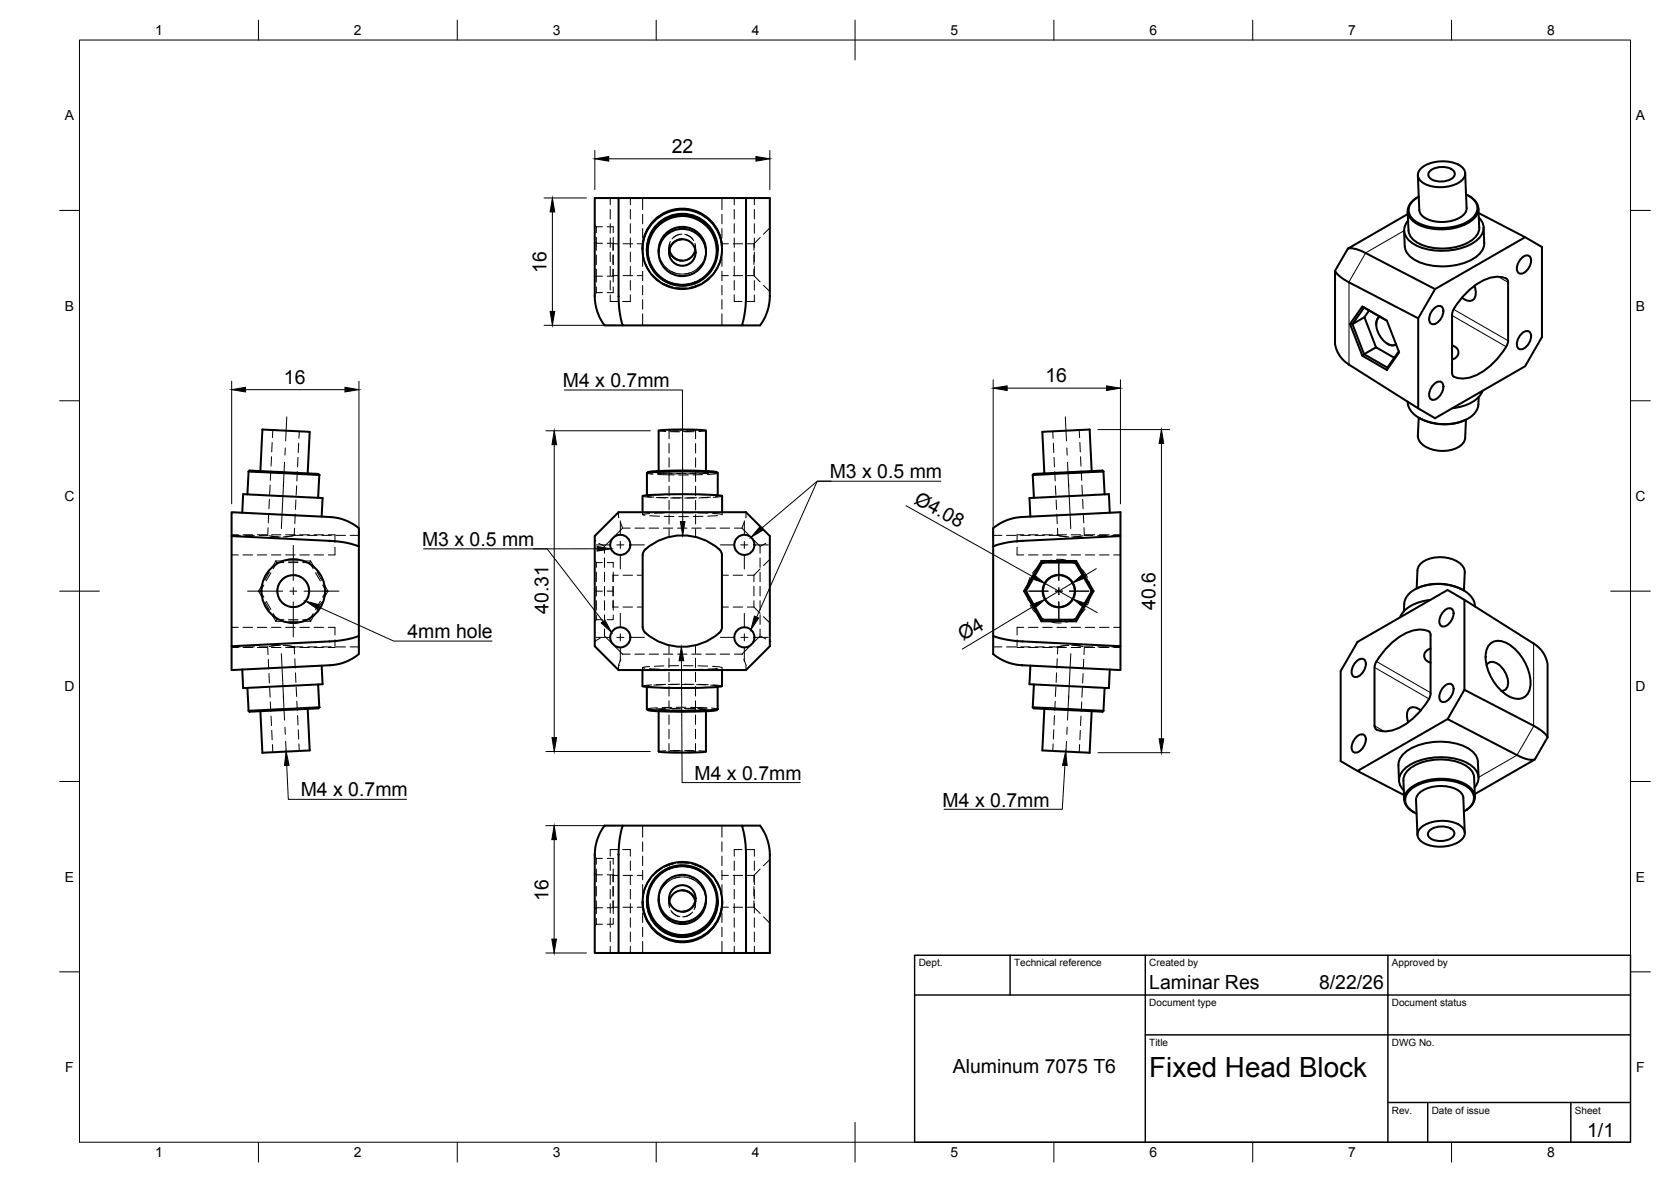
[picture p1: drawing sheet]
<svg xmlns="http://www.w3.org/2000/svg" width="420mm" height="297mm" viewBox="0 0 420 297" stroke-linecap="round" stroke-linejoin="round" font-family="sans-serif">
<!-- layer: Hidden -->
<g fill="none" stroke="#000" stroke-width=".25">
<path d="M149.5 56.5l.4 .5M149.9 59.7v1.4l-.4-.2M151.5 57h-1.6v1.5M152.7 57h1.5v1.5M153.4 49.8v1.7M153.4 52.6v2.4M153.4 56.2v2.4M153.4 59.8v2.4M154.2 59.7v1.4h-1.5M158.5 49.8v1.7M158.5 52.6v2.4M158.5 56.2v2.4"/>
<path d="M158.5 59.8v2.4M161.6 49.8v2.9M161.6 53.9v2.3M161.6 57.4v2.4M162.2 59l-.6 2.3M162.2 59.3l-.6 2.2M163.9 56l-1.3 2M163.9 56.2l-1.3 2M164.5 57.2l-1.2 2.1M164.6 57.8l-1.2 2.1M164.6 57.4l-1.2 2M166.6 53.8l-1.9 1.4"/>
<path d="M166.6 54l-1.9 1.4M166.8 60l-.7 1.1-.4 1.1M167.1 55l-1.8 1.4M167.2 55.5l-1.9 1.4M167.3 55.1l-1.9 1.4M168.6 57.8l-1.1 .8-.7 .9M169.7 57.8l-1.3 .6-.8 .7M169.8 52.6l-2.2 .7M169.8 52.8l-2.2 .7M170.4 53.8l-2.2 .6M170.6 54.3l-2.3 .6M170.7 54.1l-2.3 .5"/>
<path d="M170.9 57.6h1.5l1 .2M171 58.9l-1.3 .5-.7 .7M171 52.5l2.3 .1M171 52.7l2.3 .1M171.4 58.9l-1.2 .2-.9 .6M171.6 53.8l2.3 .3M171.8 54.3l2.3 .4M171.9 54l2.3 .4M172.2 58.9l1.2 .5 .8 .7M172.2 57.1h-1.5l-1 .2M172.6 59l1.1 .6 .7 .9M173.4 57.3l1.3 .6 .8 .7"/>
<path d="M174.4 52.9l2.2 .9M174.4 53.1l2.2 .9M174.5 58.3l1.1 .8 .8 .9M175 54.4l2 1.2M175.2 55.1l2 1.3M175.3 54.9l2 1.3M176.4 59.5l.6 1.1 .4 1.1M177.5 54.4l1.7 1.6M177.5 54.7l1.7 1.5M177.8 56.4l1.5 1.8M178.1 57.2l1.3 2M178.2 57l1.3 2"/>
<path d="M179.8 59.3l.6 2.2M179.9 56.9l1.1 2.1M179.9 57.2l1.1 2.1M181.5 49.8v2.9M181.5 53.9v2.3M181.5 57.4v2.4M184.6 49.8v1.7M184.6 52.6v2.4M184.6 56.2v2.4M184.6 59.8v2.4M189.7 49.8v1.7M189.7 52.6v2.4"/>
<path d="M189.7 56.2v2.4M189.7 59.8v2.4M191.1 59.7l-1.5 1.6M193.6 57.3l-1.6 1.6M149.9 64.1v2.4M149.9 67.7v3.2M149.9 72.1v1.4M149.9 73.5h1.6M149.9 73.5l-.4 .5M151.5 61.1h-1.6v1.8M151.5 69.4h-1.6l-.4 .2M152.7 69.4h1.5"/>
<path d="M153.4 74.1v1.7h2M153.4 63.4v2.4M153.4 66.9v2.4M153.4 70.5v2.4M154.1 67.7v1.6M154.1 64.1v2.4M154.1 61.3v1.6M154.1 69.3h1.4M154.1 69.3h.1M154.2 61.2l1.3 .1M154.2 61.1v1.8M154.2 64.1v2.4"/>
<path d="M154.2 67.7v3.2M154.2 72.1v1.4h-1.5M156.7 69.3h2.3M156.7 61.3h2.3M158.5 74.1v1.7h-2M158.5 63.4v2.4M158.5 66.9v2.4M158.5 70.5v2.4M160.2 69.3h1.4M160.2 61.3h1.4M161.6 62.7l-.1-.3 .3 2.6-.2-2.3M161.6 62.4l.2 2.4"/>
<path d="M161.6 61v2.4M161.6 64.6v2.4M161.6 68.2v2.3M161.6 71.7v2.4M161.6 75.3v2.4M161.6 78.9v2.9M162.2 65.9l1 2M162.2 66.1l1 2.1M162.2 66.1l1.2 2.1M162.6 62.7l.4 2.6M162.7 64.1l.7 2.3M162.7 63.8l.6 2.2"/>
<path d="M163 60.4l-.3 2.5 .3-2.3M163.1 64.6l.7 2.3M163.1 61.1l-.2 2.3M163.5 66.4l1.3 2M163.9 67.1l1.4 1.8M163.9 67.5l1.5 1.8M163.9 68.9l1.7 1.5M163.9 69.1l1.7 1.6M164.1 69.1l1.8 1.6M164.5 67.9l1.6 1.7M165.6 63l.1 1.5 .4 1.4M165.6 69.2l2 1.4"/>
<path d="M165.6 63l.2 1.5M165.7 64.2l.3 .8 .7 1.4M166.1 60.5l-.3 1.1-.2 1.4M166.2 69.7l1.9 1.2M166.2 65.6l1.5 1.9M166.3 70.1l1.8 1 2.5 .7M166.6 71.1l2.1 .9M166.6 71.3l2.1 .9M166.8 67l.5 .6 1.3 1M166.9 71.3l2.3 .8M167 70.3l1.2 .6 1.8 .5M167.6 67.4l1.1 .8 1 .4"/>
<path d="M168.2 62.2v1.3M168.3 62.8v1.1l.3 1.1M168.4 61.1l-.1 1.7M168.6 60.7l-.4 1.1 .1 1M168.7 71l2.3 .5M168.7 68.2l1.1 .5 1.2 .2M169.3 71.2l2.3 .3M169.3 65.9l1.1 .7 1.1 .2M169.7 69.1l1.3 .3h1.2M169.8 72.3l2.4 .1M169.8 72.5l2.4 .1M170.3 72.4h2.4"/>
<path d="M171.6 60.1l1 .2 1 .5M173.4 68.6l-2.5 .3M173.5 71.4l-2.3 .2M173.6 64.8l-.7 .4-1.3 .3M174.1 71.4l-2.3 .4M174.4 61.7l.5 1.3-.1 1M174.4 68.2l-1.1 .5-1.2 .2M174.4 65.1l-.9 1.1-.9 .4M174.5 71l-2.3 .5M174.7 61.1l.1 1.7M174.8 61.6v1.2l-.4 1.1M174.9 62.2v1.3"/>
<path d="M175 70.9l-2.3 .5M175.5 71.6l-2.2 .7M175.5 71.8l-2.2 .7M175.6 67.9l-1.2 .8-1 .4M176.1 71.3l-2.2 .8M176.4 66.4l-1.1 1.2-.8 .5M176.7 69.9l-2.1 1.1M176.9 65.6l-1.5 1.9M177 61.1l.3 1 .2 1.4v-.5M177.3 69.8l-2.1 1.2M177.4 64.7l-.3 .8-.7 1.4M177.5 63l-.1 1-.4 1.4"/>
<path d="M177.5 63l-.2 1.5M177.5 69.2l-1.9 1.4M177.8 68.9l-1.8 1.4M178.5 69.7l-1.9 1.4M178.5 69.9l-1.9 1.4M178.9 69.1l-1.8 1.6M179.1 67.2l-1.5 1.9M179.5 67l-1.4 1.9M179.6 66.3l-1.2 2M179.8 66l-1.2 2.1M179.8 60.3l.4 2.4M180 60.1l.4 2.3"/>
<path d="M180.2 63.8l-.6 2.4M180.4 63.6l-.4 2.3M180.4 62.7l-.3 2.5M180.5 63v-.4l-.4 2.3M180.5 66.9l-1.3 1.9M180.5 67.1l-1.3 2M180.8 66.1l-1.1 2.1M181.3 60.1l.3 2.3-.4 2.6M181.3 60.4l.3 2.3M181.5 63.6l-.5 2.2M181.5 63.8l-.5 2.3M181.5 61v2.4"/>
<path d="M181.5 64.6v2.4M181.5 68.2v2.3M181.5 71.7v2.4M181.5 75.3v2.4M181.5 78.9v2.9M181.5 69.3h1.7M181.5 61.3h1.7M184.4 69.3h2.3M184.4 61.3h2.3M184.6 74.1v1.7h2M184.6 63.4v2.4M184.6 66.9v2.4"/>
<path d="M184.6 70.5v2.4M187.9 69.3h1.7M187.9 61.3h1.7M189.6 61.3v1.6M189.6 64.1v2.4M189.6 67.7v1.6M189.6 69.3l1.5 1.6M189.7 74.1v1.7h-2M189.7 63.4v2.4M189.7 66.9v2.4M189.7 70.5v2.4M192 71.7l1.6 1.6"/>
<path d="M62.6 118.5l2.4 .1M66.2 118.7l2.4 .1M68.1 118.3l-.1 2.4M68.3 114.8l-.1 2.3M68.4 111.2l-.1 2.4M68.6 108.1l-.1 1.9M69.8 118.9l2.3 .1M73.3 119l2.4 .1M74.8 118.5l-.2 2.4M74.9 114.9l-.1 2.4M75.1 111.4l-.1 2.3M75.2 108.4v1.8"/>
<path d="M76.9 119.2l3.4 .2M80.3 119.4h.1M162.7 118.9l1.5 .3M162.7 118.9h.1M162.9 118.7l1.2 .2M165.2 119h2.4M165.4 119.2l4.1 .1M165.6 108.2l1.8 .2M165.6 118.4v.3l2.3-.2M166.7 118.8l2.3 .1M168.2 111.5v2.3M168.2 115v2.4"/>
<path d="M168.2 118.6v2.4M168.4 119.1h2.6M168.6 108.5h2.4M170.1 119h2.3M170.5 108.4l-2.3-.2v2.1M170.7 119.4h2.4M171.3 118.4h-2.3M171.6 108.1h-2.3M172.4 118.4h2.3M172.7 108.1l2.2 .1v2.1M173.8 108.4h-2.2M174.5 108.5h-2.4"/>
<path d="M174.6 119.1h-2.4M174.9 111.5v2.3M174.9 115v2.4M174.9 118.6v2.4M175.8 118.9h-2.3M175.8 118.5l1.7 .2-.5 .1M176.6 119.3h-2.4M177.5 108.2l-1.8 .2M177.5 118.4v.3M178.2 118.9l-2.4 .1M180.2 118.7l-.8 .2M180.4 118.9h.1"/>
<path d="M180.5 118.9l-2.7 .3M259.7 119.4h.1M262.9 119.2l-2.4 .1M264.7 108.4l.1 1.8M264.9 111.4l.1 2.3M265 114.9l.1 2.4M265.2 118.5l.1 2.4M266.5 119l-2.4 .1M270 118.8l-2.3 .1M271.4 108.1l.1 1.9M271.5 111.2l.1 2.4M271.7 114.8l.1 2.3"/>
<path d="M271.9 118.3l.1 2.4M273.6 118.7l-2.4 .1M277.5 118.5l-2.7 .1M58.2 134.5h2.2M58.2 139.5h1.7M58.2 134.4h1.7M61.1 139.5h2.4M61.1 134.4h2.4M61.6 134.5h2.4M64.7 139.5h2.4M64.7 134.4h2.4M67.4 132.6l-.1 1.9h-2.1"/>
<path d="M67.6 129l-.1 2.4M67.6 134.6l2.4 .3M67.7 125.5l-.1 2.4M67.9 121.9l-.1 2.4M68.1 134.7l2.4 .2M68.3 139.5h2.3M68.3 134.4h2.3M71.7 134.9l2.3-.4-2.8 .4M71.8 139.5h2.4M71.8 134.4h2.4M74.1 132.8l-.1 1.7h2.2M74.2 129.2l-.1 2.4"/>
<path d="M74.4 125.6l-.1 2.4M74.6 122.1l-.1 2.3M75.4 139.5h2.4M75.4 134.4h2.4M77.3 134.5h2.4M79 139.5h2.3M79 134.4h2.3M80.9 134.5h2.4M82.5 134.4h1.7v1.9M84.2 137.5v2h-1.7M84.5 134.5h2.4M88.1 134.5h2.1"/>
<path d="M149.5 135.9h.1M150.6 136.5l1.4 .8M152 137.3v1.7M153.8 135.4l-1.8 1.9M155.5 128.7l.1 1.4M156 131.2l.5 1.5h2M156.5 132.7l-1.8 1.9M159.6 132.7h2.4M161.6 124.7l2.2 .3M161.6 128.7v.6M162.7 124.4v.3M163.2 124.5l-.5 .2 1.7 .2"/>
<path d="M163.2 132.7h2.4M163.3 129.1l-1.7 .2 .6 .2M163.4 129.6l2.4 .1M165 125l2.4 .1M165.6 125l2.4 .1M166.8 124.3l-2.4 .1M166.8 132.7h2.4M167 128.9l-2.4 .1M167 129.8h2.5M168.2 122.2v2.4M168.2 125.8v2.4M168.2 129.3v2.4"/>
<path d="M168.2 132.9v2M168.6 125.1l2.4 .1M169.2 125.1h2.4M170.4 124.3h-2.4M170.4 132.7h2.3M170.6 128.8l-2.4 .1M170.7 129.8h2.4M171.6 124.2l2.3 .1M171.9 128.8l2.4 .1M173.9 132.7h2.4M174.6 125.1l-2.4 .1M174.9 122.2v2.4"/>
<path d="M174.9 125.8v2.4M174.9 129.3v2.4M174.9 132.9v2M175.1 124.3l2.4 .1M175.1 125.1h-2.3M175.5 128.9l2.5 .1M176.8 129.8h-2.5M177.5 132.7h2.4M178.1 125l-2.4 .1M178.7 124.4l1.8 .3-.6 .1M178.7 124.9l-2.4 .1M180.4 129.6l-2.4 .1"/>
<path d="M180.5 124.4v.3M181.1 132.7h2.4M181.6 128.7v.6l-2.4-.3M181.6 124.7l-2.3 .3M184.7 132.7h1.9M187.1 131.2l-.5 1.5 1.8 1.9M187.6 128.7l-.1 1.4M189.3 135.4l1.8 1.9M192.6 136.5l-1.5 .8v1.7M193.6 135.9h.1M249.7 134.5h2.2M253.1 134.5h2.4"/>
<path d="M255.7 137.5v2h1.7M256.7 134.5h2.3M257.4 134.4h-1.7v1.9M258.6 139.5h2.4M258.6 134.4h2.4M260.2 134.5h2.4M262.2 139.5h2.4M262.2 134.4h2.4M265.4 122.1l.1 2.3M265.6 125.6l.1 2.4M265.7 129.2l.1 2.4M265.7 139.5h2.4"/>
<path d="M265.7 134.4h2.4M265.9 132.8l.1 1.7h-2.2M268.3 134.9l-2.3-.4 2.8 .4M269.3 139.5h2.4M269.3 134.4h2.4M271.8 134.7l-2.3 .2M272 121.9l.2 2.4M272.2 125.5l.1 2.4M272.3 134.6l-2.3 .3M272.4 129l.1 2.4M272.6 132.6v1.9h2.2M272.9 139.5h2.4"/>
<path d="M272.9 134.4h2.4M276 134.5h2.4M276.5 139.5h2.3M276.5 134.4h2.3M279.6 134.5h2.1M280 139.5h1.7M280 134.4h1.7M58.2 157.7h1.7M61.1 157.7h2.4M64.7 157.7h2.4M65 148.6h.4M65 148.6l1 1.7"/>
<path d="M66 146.8l-1 1.8M66.3 147l-.9 1.6 .9 1.5M66.6 151.3l1.2 2.1M66.9 151.1l1.2 2.1M67.8 143.7l-1.2 2.1M68.1 143.9l-1.2 2.1M68.3 157.7h2.3M68.4 154.4l1 1.7M68.7 154.2l.9 1.5M69.4 141h2M69.4 141l-1 1.7M69.4 156.1h2"/>
<path d="M69.4 141l.2 .4M69.6 141.4h1.8M69.6 155.7h1.8M69.6 141.4l-.9 1.5M69.6 155.7l-.2 .4M70.1 146.8l-.4 1.2v1.2M70.1 150.3l.6 .9 1 .9M71.8 157.7h2.4M72.5 141.4h2.4M72.5 155.7h2.4M72.5 141h2.4M72.5 156.1h2.4"/>
<path d="M72.8 144.6l-1.3 .5-.8 .7M74 144.5l.9 .1 1.4 .8M75.2 152.3l-1.5 .3-.9-.1M75.4 157.7h2.4M76.1 141.4h1.8M76.1 155.7h1.8M76.1 141h2M76.1 156.1h2M77.1 146.3l.5 1.1 .2 1.2M77.6 149.7l-.4 1.1-.9 .9M77.9 141.4l.8 1.5M77.9 155.7l.2 .4"/>
<path d="M78.1 141l1 1.7M78.1 141l-.2 .4M78.7 154.2l-.8 1.5M79 157.7h2.3M79.1 154.4l-1 1.7M79.3 143.9l1.2 2.1M79.7 143.7l1.2 2.1M80.5 151.1l-1.2 2.1M80.9 151.3l-1.2 2.1M81.1 147l.9 1.6M81.5 146.8l1 1.8M82 148.6h.5"/>
<path d="M82 148.6l-.9 1.5M82.5 148.6l-1 1.7M82.5 157.7h1.7v1.9M149.5 141l.4 .4M149.9 141.4v1.2M149.9 143.8v2.4M149.9 147.3v1.3h-.4M149.9 150.9v2.4M149.9 154.5v1.2M149.9 141.4h1.6M149.9 155.7h1.6M149.9 155.7l-.4 .4"/>
<path d="M151.5 148.6h-1.6v1.2M152 158.1v1.7l1.8 1.9M152 140.2v2.4M152 143.8v2.4M152 147.4v2.3M152 150.9v2.4M152 154.5v2.4M152.7 141.4h1.5v1.2M154.1 150.9v1.7M154.1 147.4v2.3M154.1 144.6v1.6M154.1 152.6h1.4"/>
<path d="M154.1 152.6h.1M154.2 147.3v1.3h-1.5M154.2 154.5v1.2h-1.5M154.2 144.5l1.3 .1M154.2 143.8v2.4M154.2 148.6v1.2M154.2 150.9v2.4M156.7 152.6h2.3M156.7 144.6h2.3M160.2 152.6h1.4M160.2 144.6h1.4M181.5 152.6h1.7"/>
<path d="M181.5 144.6h1.7M184.4 152.6h2.3M184.4 144.6h2.3M187.9 152.6h1.7M187.9 144.6h1.7M189.6 144.6v1.6M189.6 147.4v2.3M189.6 150.9v1.7M189.6 152.6l1.5 1.5M191.1 159.8l1.5 .8M191.1 158.1v1.7l-1.8 1.9M191.1 140.2v2.4"/>
<path d="M191.1 143.8v2.4M191.1 147.4v2.3M191.1 150.9v2.4M191.1 154.5v2.4M191.1 143l-1.5 1.6M192 155l1.6 1.6M193.6 140.6l-1.6 1.5M257.4 157.7h-1.7v1.9M258.2 148.6l.4 2.3M258.6 157.7h2.4M259 145.1l-.7 2.3M259 152l1.4 2"/>
<path d="M261.2 142.3l-1.6 1.7M261.3 154.8l2 1.2M262.2 157.7h2.4M264.4 140.8l-2.2 .8M264.5 156.3l2.3 .2M265.6 140.6l2.4 .2M265.7 157.7h2.4M269.1 141.1l2.1 1.2M269.3 157.7h2.4M270.2 155.5l-2.2 .8M272.1 143.1l1.3 2M272.8 153l-1.6 1.8"/>
<path d="M272.9 157.7h2.4M273.9 146.2l.3 2.4M274.1 149.7l-.7 2.3M276.5 157.7h2.3M280 157.7h1.7M58.2 162.6h2.2M58.2 162.7h1.7M61.1 162.7h2.4M61.6 162.6h2.4M64.7 162.7h2.4M65.2 162.6h2.1l.1 1.9M65.2 178.5l-2.7 .1"/>
<path d="M67.5 165.7l.1 2.4M67.6 169.3l.1 2.3M67.8 172.8l.1 2.4M68 176.4l.1 2.4M68.2 180l.1 2.3M68.3 162.7h2.3M68.7 178.3l-2.3 .1M70 162.2l-2.4 .3M70.5 162.2l-2.4 .2M71.2 162.2l2.8 .4-2.3-.4M71.8 162.7h2.4M72.3 178.2l-2.4 .1"/>
<path d="M74.1 165.5l.1 2.4M74.3 169.1l.1 2.4M74.5 172.7l.1 2.3M74.6 176.2l.2 2.4M74.8 179.8l.1 2.4M75.4 162.7h2.4M75.9 178l-2.4 .1M76.2 162.6h-2.2l.1 1.7M77.3 162.6h2.4M79 162.7h2.3M79.4 177.8l-2.4 .1M80.3 177.7h.1"/>
<path d="M80.9 162.6h2.4M84.2 160.8v1.9h-1.7M84.5 162.6h2.4M88.1 162.6h2.1M149.5 161.2h.1M150.9 160.4l-1.4 .8M154.7 162.5l1.8 1.9M155.5 167.2h.1M155.5 167.2v1.2M156.1 165.7l-.6 1.5M158.5 164.4h-2v.1M159.6 164.4h2.4"/>
<path d="M161.5 167.8v.6M162.6 172.4v.3M163.2 172.3l-.6 .1 1.8 .3M163.2 164.4h2.4M163.3 167.5l-1.8 .3 .6 .1M163.3 168l2.5 .2M163.7 178.3l-.8 .1M163.8 172.1l-2.3 .3M165.3 177.9l-2.6 .3M165.6 172.7l2.4 .1M166.7 178.6l2.3 .1M166.8 172.1l-2.4 .1"/>
<path d="M166.8 164.4h2.4M167 167.4h-2.5M167 168.2l2.4 .1M167.3 178.1l-2.4 .1M167.4 172l-2.4 .1M167.9 178.2l-2.1 .2-.2 .3M168.2 162.2v2M168.2 165.4v2.4M168.2 169v2.4M168.2 172.5v2.4M168.2 176.1v2.4M168.2 179.7v2.4"/>
<path d="M168.9 177.8h-2.4M169.2 172.9h2.4M170.1 177.7h2.3M170.1 178.7h2.3M170.3 172h-2.3M170.4 164.4h2.3M170.6 167.3h-2.4M170.6 168.3h2.5M170.9 178h-2.4M170.9 171.9l-2.3 .1M171.3 178.1l-2.3 .1M171.6 172h2.3"/>
<path d="M171.9 167.3h2.4M172.1 178h2.6M172.1 171.9l2.4 .1M172.4 178.1l2.3 .1M173.6 177.8l4.1 .1M173.9 164.4h2.4M174.9 162.2v2M174.9 165.4v2.4M174.9 169v2.4M174.9 172.5v2.4M174.9 176.1v2.4M174.9 179.7v2.4"/>
<path d="M175.1 172l2.4 .1M175.1 172.8l-2.4 .1M175.5 178.1h2.4M175.5 167.3l2.4 .1M175.7 172l2.4 .1M175.8 178.6l-2.3 .1M175.8 178.2l1.7 .2-.5 .1M176.7 168.2h-2.4M177.5 164.4h2.4M177.5 178.4v.3M178.7 172.2l1.7 .2-.5 .2M178.7 172.7l-2.4 .1"/>
<path d="M178.9 177.9l1.5 .3M179 178.2l1.2 .2M179.2 167.5l2.3 .2v.7M179.3 172.1l2.2 .3M180.4 168l-2.5 .2M180.4 178.2h.1M180.4 172.4v.3M181.1 164.4h2.4M184.7 164.4h1.9M187 165.7l.6 1.5v1.2M188.4 162.5l-1.8 1.9v.1M193.6 161.2h.1"/>
<path d="M249.7 162.6h2.2M253.1 162.6h2.4M255.7 160.8v1.9h1.7M256.7 162.6h2.3M258.6 162.7h2.4M259.7 177.7l3.4 .2M259.7 177.7h.1M260.2 162.6h2.4M262.2 162.7h2.4M263.8 162.6h2.2l-.1 1.7M264.2 178l2.4 .1M265.1 179.8l-.1 2.4"/>
<path d="M265.3 176.2l-.1 2.4M265.5 172.7l-.1 2.3M265.7 169.1l-.1 2.4M265.7 162.7h2.4M265.8 165.5l-.1 2.4M267.8 178.1l2.4 .2M268.8 162.2l-2.8 .4 2.3-.4M269.3 162.7h2.4M269.5 162.2l2.3 .2M270 162.2l2.3 .3M271.4 178.3l2.4 .1M271.8 180l-.1 2.3"/>
<path d="M272 176.4l-.1 2.4M272.2 172.8l-.2 2.4M272.3 169.3l-.1 2.3M272.5 165.7l-.1 2.4M272.9 162.7h2.4M274.8 162.6h-2.2v1.9M275 178.5l2.3 .1M276 162.6h2.4M276.5 162.7h2.3M279.6 162.6h2.1M280 162.7h1.7M68.3 183.5l.1 2.4"/>
<path d="M68.5 187.1l.1 1.9M75 183.4l.1 2.3M75.2 187v1.7M167.4 188.7l-1.8 .2M168.2 186.8l.1 2.1 2.2 .1M168.2 183.3v2.3M171 188.6h-2.4M171.6 188.7l-2.3 .1M172.1 188.6h2.4M173.8 189h-2.2M174.9 186.8v2.1l-2.2-.2M174.9 183.3v2.3"/>
<path d="M175.7 188.7l1.8 .2M264.8 187l-.1 1.7M265 183.4l-.1 2.3M271.5 187.1l-.1 1.9M271.6 183.5l-.1 2.4M149.5 215.3l.4 .4M149.9 218.4v1.4l-.4-.2M151.5 215.7h-1.6v1.5M151.5 219.8h-1.6v1.8M152.7 215.7h1.5v1.5M152.7 219.8h1.5M153.4 216.4v2.3"/>
<path d="M153.4 219.9v2.4M154.1 220v1.6M154.2 219.9l1.3 .1M154.2 218.4v3.2M155.4 213.5h-2v1.7M156.5 213.5h2v1.7M156.7 220h2.3M158.5 216.4v2.3M158.5 219.9v2.4M160.2 220h1.4M161.6 207.5v2.9M161.6 211.6v2.4"/>
<path d="M161.6 215.1v2.4M161.6 218.7v2.4M166 218.6l-1.8 1.5M166.5 218.2l-1.8 1.4M166.5 217.9l-1.8 1.4M167.1 218.9l-1.8 1.4M167.5 218.7l-1.9 1.4M167.9 218.2l-2.1 1.3M168.5 218.2l-2.1 1.2M169.2 217.1l-2.2 .8M169.8 217l-2.2 .7M169.8 216.8l-2.2 .6"/>
<path d="M170.4 216.9h2.4M170.4 217.8l-2.3 .6M170.9 219.9h1.5l1 .2M170.9 217.7l-2.3 .5M171 216.9l2.3 .1M171 216.6l2.3 .2M171.3 217.4l-2.3 .4M171.6 217.7l2.2 .3M172 217.7l-2.4 .2M172.1 217.7l2.3 .5M172.5 217.5l2.5 .6 1.8 1.1M173.1 217.8l1.8 .5 1.2 .7"/>
<path d="M173.9 217.1l2.3 .9M174.4 217.3l2.1 .9M174.4 217l2.1 1M175 218.4l2 1.2M175.5 218.7l2 1.3M177 219.6l1.6 1.8M177.2 218.6l1.8 1.5M177.5 218.8l1.7 1.6M177.5 218.6l1.7 1.6M177.7 219.9l1.5 1.9M181.5 207.5v2.9M181.5 211.6v2.4"/>
<path d="M181.5 215.1v2.4M181.5 218.7v2.4M181.5 220h1.7M184.4 220h2.3M184.6 216.4v2.3M184.6 219.9v2.4M186.6 213.5h-2v1.7M187.7 213.5h2v1.7M187.9 220h1.7M189.6 220v1.6M189.7 216.4v2.3M189.7 219.9v2.4"/>
<path d="M191.1 218.4l-1.5 1.6M193.6 216l-1.6 1.6M149.9 226.4v1.7l-.4 .3M149.9 222.8v2.4M149.9 230.8v1.5M149.9 232.3h1.6M149.9 232.3l-.4 .4M151.5 228.1h-1.6v1.5M152.7 228.1h1.5M153.4 223.5v2.4M153.4 227.1v2.4M153.4 230.7v2.3"/>
<path d="M153.4 234.2v2.4M153.4 237.8v1.7M154.1 226.4v1.6M154.1 222.8v2.4M154.1 228h1.4M154.1 228l.1 .1M154.2 230.8v1.5h-1.5M154.2 222.8v2.4M154.2 226.4v3.2M156.7 228h2.3M158.5 223.5v2.4M158.5 227.1v2.4"/>
<path d="M158.5 230.7v2.3M158.5 234.2v2.4M158.5 237.8v1.7M160.2 228h1.4M161.5 226.8l.3 2.3M161.5 226.8v-.2l.3 2.3M161.6 222.3v2.4M161.6 225.9v2.3M161.6 229.4v2.4M161.6 233v2.4M161.6 236.6v2.9M161.9 224.2l-.3 2.6"/>
<path d="M162.1 223.4l-.5 2.3M162.1 223.2l-.5 2.3M162.2 230.2l1 2.1M162.2 230l1 2.1M162.6 226.3v.3M162.7 226.9l.4 2.3M162.7 227.8l.6 2.2M162.9 226.6l.4 2.3M163 224.3l-.4 2.3M163 224l-.3 2.7M163.2 223.4l-.5 2.3M163.4 221l-1.1 2.1"/>
<path d="M163.5 223.1l-.6 2.3M163.6 230.3l1.3 2M163.7 230l1.3 2M163.9 231.1l1.4 1.8M163.9 220.4l-1.3 1.9M163.9 220.2l-1.3 1.9M163.9 233.2l1.7 1.6M163.9 233l1.7 1.6M164.5 221.2l-1.2 2M164.7 220.9l-1.2 2M165 220.3l-1.4 2M165.5 220.2l-1.5 1.8"/>
<path d="M165.6 226.3v-.5l.1 1.1 .4 1.3M165.7 227.5l.3 .9 .7 1.4M165.8 233.1l2 1.3M165.8 224.7l-.2 1.6M165.9 232.9l2 1.3M166.1 233.7l2 1.1M166.1 223.9l-.3 1-.2 1.4M166.6 235.5l2.1 .9M166.6 235.3l2.1 .9M166.8 222.3l-.7 1.1-.4 1.2M166.8 229.3l1.8 1.6M167.6 230.7l1.1 .8 1 .5"/>
<path d="M167.7 221.8l-1.5 1.8M168.2 225.8v1.3M168.3 225.2v1.1l.4 1.2M168.3 226.4l.1 1.7M168.6 221.2l-1.1 .7-.7 .9M168.7 228.8l.7 .9 1.1 .5M168.7 225.4l-.4 1.1v1.2M168.9 234.8l2.3 .4M169 229.2l.7 .7 1.2 .5M169 234.6l2.3 .4M169.2 235.2l2.4 .3M169.5 228.4l1 .6 1.1 .1"/>
<path d="M169.7 220.1l-2.1 1.3M169.7 220.7a6 6 0 0 1 4.7 .4M169.7 231.4l1.3 .3h1.2M169.8 236.7l2.3 .1M169.8 236.4l2.3 .2M170.5 222.7l-.8 .4-1 1M171 220.4l-1.2 .2-1.1 .5M171.6 223.7l-1.4 .3-.7 .5M171.6 222.5l1.1 .2 1.1 .7M173.4 232l-1.3 .2h-1.2M173.4 220.6l2.1 1.3M173.8 229.5l-.9 .6-1.2 .3"/>
<path d="M174.1 229.2l-.7 .7-1.3 .5M174.5 224.3l.4 1.1-.1 1M174.5 220.6l1.1 .8 .8 .9M174.7 234.6l-2.3 .6M174.8 226.4l.1 1-.4 1.2M174.8 226.4l-.1 1.8M174.8 234.3l-2.3 .6M174.9 225.8v1.3M174.9 234.8l-2.2 .6M175.4 221.8l1.5 1.8M175.5 236l-2.2 .7M175.5 235.8l-2.2 .6"/>
<path d="M175.6 230.2l-1.2 .8-1 .4M176.4 222.8l.6 1.1 .4 1.2M176.4 229.8l-1.9 1.6M177 223.4l.5 1.7v1.2M177.3 224.7l.2 1.6M177.4 227l-.3 .9-.7 1.4M177.5 226.3l-.1 1.1-.4 1.3M177.7 232.7l-1.9 1.4M177.8 232.3l-1.9 1.5M177.8 220.3l1.5 1.9M177.8 232.9l-1.8 1.4M178.3 220.8l1.3 2"/>
<path d="M178.4 234.1l-1.8 1.3M178.4 233.9l-1.8 1.3M179.3 222.4l.7 2.2M179.7 229.3l-1.2 2.1M179.7 221.1l1.2 2M179.7 222.9l.7 2.3M179.7 229.8l-1.2 2M179.8 223.2l.6 2.3M179.8 230l-1.2 2M179.9 221.3l1 2.1M179.9 221.1l1 2.1M180.1 224l.4 2.4"/>
<path d="M180.2 225.8l-.2 2.4M180.4 226.7v-.4l-.3 2.4M180.4 226.6l-.3 2.3M180.5 231.3l-1.3 1.9M180.5 231.1l-1.3 1.9M181.2 224.3l.4 2.5-.3-2.3M181.3 224.3l.2 2.3M181.5 228l-.6 2.2M181.5 227.7l-.6 2.3M181.5 222.3v2.4M181.5 225.9v2.3M181.5 229.4v2.4"/>
<path d="M181.5 233v2.4M181.5 236.6v2.9M181.5 228h1.7M184.4 228h2.3M184.6 223.5v2.4M184.6 227.1v2.4M184.6 230.7v2.3M184.6 234.2v2.4M184.6 237.8v1.7M187.9 228h1.7M189.6 222.8v2.4M189.6 226.4v1.6"/>
<path d="M189.6 228l1.5 1.6M189.7 223.5v2.4M189.7 227.1v2.4M189.7 230.7v2.3M189.7 234.2v2.4M189.7 237.8v1.7M192 230.4l1.6 1.6"/>
</g>
<!-- layer: Visible -->
<g fill="none" stroke="#000" stroke-width=".51">
<path d="M155.5 49.8h32.1M187.6 49.8h6v24.6a12.4 12.4 0 0 1-2.5 7.4h-4.5l.7-3.4 .3-3.9zM354 53.8l-15.1 8.7a7.2 7.2 0 0 1 4.5 1.1M356.5 44.1l.4 8.7a3.5 3.5 0 0 0 3 2.7 9.3 9.3 0 0 0 8.1-1.5l.7-1.1 .1-.6M357.1 42.6a8.9 8.9 0 0 1 10.3-.8 2.15 2.15 0 0 1 0 3.7 9.3 9.3 0 0 1-9.8 .3 2.07 2.07 0 0 1-.5-3.2zM359.6 42.9a4.8 4.8 0 0 1 6 .2 1.6 1.6 0 0 1-1.4 2.2 4.6 4.6 0 0 1-4.9-.8 1.17 1.17 0 0 1 .3-1.6zM368.1 56.5h.1M368.4 43.6l.4 8.7M368.6 48.9a3.8 3.8 0 0 1 2.8 4 6.9 6.9 0 0 1-5.6 4 12.4 12.4 0 0 1-10.7-1.9 3.2 3.2 0 0 1 1.1-5.3l.5-.3M369.2 49.2a3.5 3.5 0 0 1 2.2 4.6 9.5 9.5 0 0 1-7.7 3.8 10.8 10.8 0 0 1-9.1-2.8 3.4 3.4 0 0 1 1.5-5M371.7 52.4l.3 4.8a4.5 4.5 0 0 1-2.9 3.8 14 14 0 0 1-13.4-.5 3.5 3.5 0 0 1-1.5-2.6l-.3-4.8M371.8 53.5l11.7 6.1 4.2 2.5v22.6l-4.2 7.3-22.7 13.1-4.2-2.5"/>
<path d="M371.9 54.7a3.5 3.5 0 0 1-.5 5.7 15.6 15.6 0 0 1-16.4 .6 3.5 3.5 0 0 1-.9-5.6M373 57.2l.2 3.9a5.2 5.2 0 0 1-3.7 4.4 16.1 16.1 0 0 1-14.1-.4 4.4 4.4 0 0 1-2.2-3.2l-.2-3.9M383.5 59.6l-22.7 13.1-17.4-9.1M161.5 62.7a10 10 0 0 1 10-10.3 10 10 0 0 1 10 10.3M162.6 62.7v.3M162.7 62.7a8.9 8.9 0 0 1 9-9 8.9 8.9 0 0 1 8.7 9.2M162.7 62.8h.1M165.6 62.9a6 6 0 0 1 6-5.9 6 6 0 0 1 5.9 5.9M165.6 63v.5M168.3 62.8a3.3 3.3 0 0 0 3.3 2.7 3.3 3.3 0 0 0 3.2-2.7M168.3 62.8a3.3 3.3 0 0 0 3.3 2.7M171.6 60.1a3.3 3.3 0 0 0-3.3 2.7"/>
<path d="M177.5 63v.5M180.5 62.7h.1M338.9 62.5l-3.2 5.6M342.5 77l6.2 3.6 3.1 7.9-3.1 4.5-6.2-3.6-3.1-8zM342.5 77l.5 .3M343.1 79.7l-3 1.8 2.9 7.5M344.3 78l-1.2 1.7 2.9 7.6M346.9 79.5a1.96 1.96 0 0 0-.9 1.9M347 79.6a2.96 2.96 0 0 0-.5 3.9 5 5 0 0 0 3.7 3.3l.8-.3M360.7 77.5a1.28 1.28 0 0 1 1.7-.5 1.28 1.28 0 0 1 .5 1.7 3.4 3.4 0 0 1-2.7 2.8 1.59 1.59 0 0 1-.6-2.5zM360.8 72.7l-4.2 7.3M370.7 71.8a2.95 2.95 0 0 1-.6 3.7 2.39 2.39 0 0 1-2.5-.7"/>
<path d="M379.2 71v14.6M379.2 70.9l-.3-.8a7.2 7.2 0 0 0-7.3 1.1 17.6 17.6 0 0 0-6.4 7.5l-.1 15 .3 .8a7.2 7.2 0 0 0 7.3-1 17.6 17.6 0 0 0 6.5-7.5v-.4M382.7 64.8a1.28 1.28 0 0 1 1.8-.5 1.28 1.28 0 0 1 .4 1.7 3.4 3.4 0 0 1-2.6 2.8 1.59 1.59 0 0 1-.7-2.5zM156.5 81.8h-4.5a12.4 12.4 0 0 1-2.5-7.4v-24.6h6l.1 25.6 .3 3.4 .6 3h30.1M339.2 91.6a7.4 7.4 0 0 1-3.5-5.1v-18.4l1.1 1.3 2.3 1.5 17.5 9.1v22.6l-17.4-11M343 89l3-1.7 4.6 2.6M343 89l-.5 .4M346 81.4v.1M348.7 80.6l-5.7-3.3-2.9 4.2-.7-.1M348.8 92.4l-.1 .6M348.8 86.4h.1a2.06 2.06 0 0 0 2.1 .2M351.7 88.3l-2.9 4.1-5.8-3.4"/>
<path d="M360.7 96.5a1.28 1.28 0 0 1 1.7-.5 1.28 1.28 0 0 1 .5 1.7 3.4 3.4 0 0 1-2.7 2.8 1.59 1.59 0 0 1-.6-2.5zM365.1 86.8a1.8 1.8 0 0 1 1.6 1.8 1.8 1.8 0 0 1-1.6 1.8M371.8 99.7a5 5 0 0 1-1.7 4.8 12.7 12.7 0 0 1-14.7-.5l-1.1-1.5-.4-1.5M372.8 98.2a8.7 8.7 0 0 1-7.6 4.4M382.7 83.8a1.28 1.28 0 0 1 1.8-.5 1.28 1.28 0 0 1 .4 1.7 3.4 3.4 0 0 1-2.6 2.8 1.59 1.59 0 0 1-.7-2.5zM62.5 118.5l17.8 .9M62.5 118.5a1.67 1.67 0 0 1 1.7-.2l15.8 .8 .3 .3M62.5 118.5l-.3 5.7M65.5 118.4l.5-10.5 3.2 .2 8.7 .4-.5 10.5M80.3 119.4l-.3 5.7M165.6 118.4v-10.2a62.3 62.3 0 0 1 11.9 0v10.2M180.4 118.9a5.9 5.9 0 0 0-3.5-.6l-5.3-.1a48.5 48.5 0 0 0-8.7 .5l-.2 .2"/>
<path d="M180.5 118.9l-3-.3-4.6-.1-7.6 .1-2.5 .3-.1 5.5M180.5 118.9v5.5M259.7 119.4l.3 5.7M274.5 118.4l-.5-10.5-3.2 .2-8.7 .4 .5 10.5M277.5 118.5l-17.8 .9M277.5 118.5a2.25 2.25 0 0 0-1.9-.2l-14 .7a2.48 2.48 0 0 0-1.9 .4M277.5 118.5l.2 5.7M356.7 105l-.2 4.5M356.8 105a13.3 13.3 0 0 0 11.7 .5M368.6 105.5l-.2 4.5a3.8 3.8 0 0 1-3.1 2.9 8.5 8.5 0 0 1-8-1.6l-.7-1.2-.1-.6M58.2 134.7v-6l24.7 1.2a12.5 12.5 0 0 1 7.3 2.8v4.6M60.9 128.8l.2-4.6 19.8 .9 .2 .1-.2 4.6"/>
<path d="M155.5 128.7h32.1l6 6v27.7l-6 6h-32.1l-6-6v-27.7zM161.6 124.7v4M161.6 124.7a105.3 105.3 0 0 1 20 0M162.3 138.1a13.9 13.9 0 0 1 18.9 .3l.3 1.2v18.3a3.1 3.1 0 0 1-1.7 2 13.7 13.7 0 0 1-18-1.6l-.2-.8v-17.9l.2-.9zM181.6 124.7v4M279 128.8l-.2-4.6-19.8 .9-.2 .1 .3 4.6M281.7 134.7v-6l-24.7 1.2a12.3 12.3 0 0 0-7.3 2.8v4.6M90.2 159.8l-2.5 .8-3.4 .5-26.1 1.3v-27.7l24.6 1.2a24.3 24.3 0 0 1 7.4 1.4v27.1a12.5 12.5 0 0 1-7.3 2.8l-24.7 1.2v-6M249.7 159.8v-22.5a23.1 23.1 0 0 1 7.4-1.4l24.6-1.2v27.7l-26.1-1.3-3.3-.5-2.6-.8v4.6a12.4 12.4 0 0 0 7.3 2.8M257.5 148.6h.5M261.9 141h8.7l4.4 7.6-4.4 7.5h-8.7l-4.4-7.5zM261.9 141l.2 .4"/>
<path d="M262.1 155.7l-.2 .4M270.4 155.7l.2 .4M270.6 141l-.2 .4 4.1 7.2-4.1 7.1h-8.3l-4.1-7.1 4.1-7.2h8.3M274.5 148.6h.5M356.2 147.9l.2-4.5a3.8 3.8 0 0 1 3.1-3 8.5 8.5 0 0 1 8.1 1.6l.6 1.2 .1 .7-.2 4.5M356.3 147.8a13.1 13.1 0 0 1 11.7 .5M359.6 150.8a8.7 8.7 0 0 0-7.6 4.3M363.2 153.4a1.28 1.28 0 0 1 1.8-.4 1.28 1.28 0 0 1 .4 1.7 3.4 3.4 0 0 1-2.6 2.8 1.59 1.59 0 0 1-.7-2.5zM368.2 150.7l-4.2-2.4-22.7 13-4.2 7.3v22.7l4.2 2.4 11.7 6.1M370.9 152.4a5.9 5.9 0 0 0-4.7-4.8 12.3 12.3 0 0 0-12 1.7l-.7 .9a5.9 5.9 0 0 0-.5 3.4M62.2 172.9l.3 5.7M77.4 178.1l.5 10.5-8.7 .4-3.2 .2-.5-10.5"/>
<path d="M80 172l.3 5.7M80.3 177.7l-17.8 .9M80.3 177.7a3.2 3.2 0 0 1-2.4 .4l-13.6 .7a2.25 2.25 0 0 1-1.8-.2M80.9 167.3l.2 4.6-.2 .1-19.8 .9-.2-4.6M161.5 168.4v4a105.3 105.3 0 0 0 20 0v-4M162.6 172.7l.1 5.5 2.9 .3 7.7 .1 5.4-.1 1.7-.3M165.6 178.7v10.2a62.3 62.3 0 0 0 11.9 0v-10.2M180.4 178.2a5.7 5.7 0 0 1-3.5 .6l-5.4 .1a47.9 47.9 0 0 1-8.6-.5l-.2-.2M180.4 172.7v5.5M257 167.2h.1M259.1 167.3l-.3 4.6 .2 .1 19.8 .9 .2-4.6M259.7 177.7l17.8 .9"/>
<path d="M259.7 177.7l.2 .3 15.9 .8a1.67 1.67 0 0 0 1.7-.2M260 172l-.3 5.7M262.6 178.1l-.5 10.5 8.7 .4 3.2 .2 .5-10.5M277.7 172.9l-.2 5.7M281.7 162.4v6l-24.7-1.2M341.2 166.1a1.28 1.28 0 0 1 1.7-.4 1.28 1.28 0 0 1 .5 1.7 3.4 3.4 0 0 1-2.7 2.8 1.59 1.59 0 0 1-.6-2.5zM357.2 178.5a2.03 2.03 0 0 0-3.2 0 3.6 3.6 0 0 0 .1 3M359.7 163a1.79 1.79 0 0 0-1.6 1.8 1.79 1.79 0 0 0 1.6 1.7M363.2 172.4a1.28 1.28 0 0 1 1.8-.5 1.28 1.28 0 0 1 .4 1.8 3.4 3.4 0 0 1-2.6 2.7 1.59 1.59 0 0 1-.7-2.4zM368.2 173.4l-4.2 7.3 17.4 9.1M373.8 167.1a1.85 1.85 0 0 1 3-.1 5.9 5.9 0 0 1 2.3 5.5 1.48 1.48 0 0 1-1.6 1.1M374.6 161.9a3.6 3.6 0 0 1 4.6-.1 12.1 12.1 0 0 1 5.6 10.8 3.2 3.2 0 0 1-4.7 2.7 11.9 11.9 0 0 1-6.5-11.2l.2-.9z"/>
<path d="M385.6 161.7l-17.4-11v22.7l18.7 9.8a5.7 5.7 0 0 1 2.2 2.1M385.7 161.8l-.1-.1a7.6 7.6 0 0 1 3.5 5.2v18.4l-3.2 5.6a6.7 6.7 0 0 1-4.4-1.1M341.2 185.1a1.28 1.28 0 0 1 1.7-.5 1.28 1.28 0 0 1 .5 1.8 3.4 3.4 0 0 1-2.7 2.7 1.59 1.59 0 0 1-.6-2.4zM345.6 182.4l.1-15.1a16.8 16.8 0 0 1 9.7-8.9 4.4 4.4 0 0 1 4.2 .6l.1 15.6a16.7 16.7 0 0 1-9.7 9 5.9 5.9 0 0 1-3.9-.3M345.6 182.4l.1 .6 .4 .3M356.8 196.8h.1M364 180.7l-22.7 13M370.6 195.4l.3 4.8M370.7 195.4a4.5 4.5 0 0 0-3.3-3.6 14 14 0 0 0-13.2 1.6 3.5 3.5 0 0 0-1.3 2.7l.2 4.9M370.8 197.9a3.5 3.5 0 0 0-1-5.6 15.6 15.6 0 0 0-16.3 .7 3.5 3.5 0 0 0-.5 5.6M371.8 195.4l-.2-3.9a5.2 5.2 0 0 0-4-4.2 16.1 16.1 0 0 0-14 1.6 4.4 4.4 0 0 0-2 3.4l.2 3.9M381.4 189.7l.1 .1"/>
<path d="M385.9 190.9l-15.1 8.6M149.5 214.9v24.6h6M155.5 214.8v24.7h32.1M155.5 214.7v.1M156.5 207.5h-4.5a12.4 12.4 0 0 0-2.5 7.4M186.6 207.5h-30.1l-.7 3.3-.3 4M187.6 214.8l-.3-3.9-.7-3.4h4.5a12.5 12.5 0 0 1 2.5 7.3M187.6 214.8v24.7h6v-24.6M187.6 214.7v.1M193.6 214.8v.1M356.9 208.3a8.9 8.9 0 0 1 10.4-.8 2.15 2.15 0 0 1 0 3.7 9.3 9.3 0 0 1-9.8 .3 2.07 2.07 0 0 1-.6-3.2zM359.5 208.6a4.8 4.8 0 0 1 6 .2 1.6 1.6 0 0 1-1.4 2.2 4.6 4.6 0 0 1-4.9-.8 1.17 1.17 0 0 1 .3-1.6z"/>
<path d="M367.9 200.5l.4 8.8M368 200.5a3.5 3.5 0 0 0-3.1-2.6 9.3 9.3 0 0 0-8.1 1.5l-.7 1-.1 .6 .4 8.8M368.1 204a3.8 3.8 0 0 0 2.4-4.1 5.7 5.7 0 0 0-4.6-3.4 13.4 13.4 0 0 0-11.4 2.1 3.2 3.2 0 0 0 .9 5.4l.8 .5M368.7 203.6a3.4 3.4 0 0 0 1-5.7 12.8 12.8 0 0 0-10.9-1.8 7.6 7.6 0 0 0-5.5 3.8 3.6 3.6 0 0 0 2.3 4.3M161.6 226.6v.2M161.6 226.8a10 10 0 0 0 10 10 10 10 0 0 0 10-10M162.7 226.5h.1M165.6 225.8a6 6 0 0 0 6 6.4 6 6 0 0 0 5.9-6.4M168.3 226.4a3.3 3.3 0 0 1 3.3-2.7 3.3 3.3 0 0 1 3.2 2.7M171.6 223.7a3.3 3.3 0 0 1 3.2 2.7M174.8 226.4a3.3 3.3 0 0 1-3.2 2.7M180.5 226.4h.1"/>
<path d="M180.5 226.3a8.9 8.9 0 0 1-8.9 9.2 8.9 8.9 0 0 1-8.9-9.1M181.6 226.6v.2"/>
<circle cx="171.5" cy="62.9" r="8.7"/>
<circle cx="171.5" cy="62.9" r="8.9"/>
<circle cx="171.6" cy="62.7" r="10"/>
<circle cx="171.6" cy="63.5" r="3.3"/>
<circle cx="171.6" cy="63.5" r="5.9"/>
<circle cx="156" cy="136.9" r="2.53"/>
<circle cx="187.2" cy="136.9" r="2.53"/>
<circle cx="73.7" cy="148.5" r="4"/>
<circle cx="73.7" cy="148.5" r="8"/>
<circle cx="266.2" cy="148.5" r="4"/>
<circle cx="266.2" cy="148.5" r="4.1"/>
<circle cx="156" cy="160.2" r="2.53"/>
<circle cx="187.2" cy="160.2" r="2.53"/>
<circle cx="171.6" cy="225.8" r="3.3"/>
<circle cx="171.6" cy="226.3" r="8.9"/>
<circle cx="171.6" cy="225.8" r="5.9"/>
<circle cx="171.6" cy="226.3" r="8.7"/>
<circle cx="171.6" cy="226.6" r="10"/>
</g>
<!-- layer: Visible Narrow -->
<g fill="none" stroke="#000" stroke-width=".25">
<path d="M353 58l-9.7 5.6M354.9 50.9l-.2 .1M339.2 71v20.6M343.4 63.6l-4.3 7.3M365.1 79.3l13.6 7.8M365.5 77.7l13.7 7.9M376.8 69.6l2.4 1.4M365.5 94.6l.1 .1M359.2 158.7h.1M345.6 167.7l13.7 7.9M346.1 166.2l13.6 7.9M385.6 161.7v20.7"/>
<path d="M345.6 182.4l2.4 1.4M385.7 182.4l-4.3 7.4-9.6 5.6M370.1 202.3l-.2 .2"/>
</g>
<!-- layer: Visible -->
<g fill="#000">
<circle cx="354.6" cy="54.8" r=".25"/>
<circle cx="370.2" cy="198.5" r=".25"/>
</g>
<!-- layer: BORDER -->
<g fill="none" stroke="#000" stroke-width=".25">
<path d="M20 10.1h390v276.9h-390zM65 5.1v5M115 5.1v5M165 5.1v5M215 5.1v10M265 5.1v5M315 5.1v5M365 5.1v5M15 52.9h5M410 52.9h5M15 100.7h5M410 100.7h5"/>
<path d="M15 148.6h10M405 148.6h10M15 196.4h5M410 196.4h5M15 244.2h5M410 244.2h5M65 287v5M115 287v5M165 287v5M215 282.1v9.9M265 287v5M315 287v5"/>
<path d="M365 287v5"/>
</g>
<!-- layer: TITLEBLOCK -->
<path d="M230 240.1h180v46.9h-180zM230 250h180M254 240.1v9.9M288 240.1v46.9M349 240.1v46.9M288 260.1h122M349 277.1h61M359 277.1v9.9M395 277.1v9.9" fill="none" stroke="#000" stroke-width=".36"/>
<!-- layer: Smart Centers -->
<g fill="none" stroke="#000" stroke-width=".25">
<path d="M71.5 116.1l-.8 16.7M71.7 112.6l-.1 1.8M72.1 104.8l-.3 6M267.9 104.8l.3 6M268.2 112.6l.1 1.8M268.4 116.1l.3 6.1M73.7 137.1v8.8M149.9 136.9h3.4M155.1 136.9h1.8M156 130.9v3.3M156 136v1.8M156 139.6v3.4"/>
<path d="M158.7 136.9h3.3M181.1 136.9h3.4M186.3 136.9h1.7M187.2 130.9v3.3M187.2 136v1.8M187.2 139.6v3.4M189.8 136.9h3.4M268.7 121.2l.5 11.6M62.3 148.6h8.8M72.9 148.6h1.7M73.7 147.7v1.7M73.7 151.2v8.8"/>
<path d="M76.4 148.6h8.8M156 154.1v3.4M156 159.3v1.8M187.2 154.1v3.4M187.2 159.3v1.8M258.7 148.6h4.8M265.3 148.6h1.8M266.2 141v4.9M266.2 147.7v1.7M266.2 151.2v4.9M268.9 148.6h4.9M70.7 164.3l.8 16.7"/>
<path d="M149.9 160.2h3.4M155.1 160.2h1.8M156 162.9v3.3M158.7 160.2h3.3M181.1 160.2h3.4M186.3 160.2h1.7M187.2 162.9v3.3M189.8 160.2h3.4M268.7 174.9l-.3 6.1M269.2 164.3l-.5 11.6M71.6 182.7l.1 1.8M71.8 186.3l.3 6"/>
<path d="M268.2 186.3l-.3 6M268.3 182.7l-.1 1.8"/>
</g>
<!-- layer: Leaders -->
<path d="M150.1 137.3l3.5 .6-3.5 .6zM171.1 131h1.1l-.5 3.6zM191.1 132.3l.8 .9-3.1 1.8zM76.9 151.1l3.4 .9-.5 1zM151.2 156.5l.9-.7 1.7 3.1zM189.7 154.8l1.1 .5-2 3zM171.3 162.5l.6 3.5-1.1 .1zM71.9 188.8l.8 3.5-1.2 .1zM267.9 188.9l.4 3.5-1.1-.1z" fill="#000" stroke="#000" stroke-width=".25"/>
<path d="M141.9 98h29.7l.1 33M134.1 137.9h3.5l14 18.3M150.1 137.9h-43.6M209 120.9h-3.5l-15.3 34.2M236.6 120.9h-31.1l-14 11.8M80.1 152.5l18.9 8.6h24.7M171.3 166.1l.2 30.6h29.7M72.1 192.3l.4 8.6h29.7M267.8 192.3l-.7 11.1h-29.7" fill="none" stroke="#000" stroke-width=".25"/>
<!-- layer: FD_Dimensions -->
<g fill="none" stroke="#000" stroke-width=".25">
<path d="M149.6 37.8v9.9M153.1 39.9h37M193.6 37.8v9.9M136.8 49.7h10.7M138.9 53.3v25M58.3 95.8v30.8M61.7 97.9h25M90.3 95.8v39.4M136.8 81.8h17.7M249.7 95.4v39.8M253.2 97.5h25M281.7 95.4v31.2"/>
<path d="M137.3 108.3h26.2M139.4 111.7v73.7M276.1 108h18M292 111.4v74.3M227.8 127.1l31.8 17.8M259.8 152.4l-17.9 10.7M262.7 146.6l7.1 3.9M269.7 146.5l-6.9 4.1M272.8 152.2l3.1 1.8M275.7 142.9l-3 1.8M137.3 188.9h26.2M276.1 189.2h18"/>
<path d="M137.2 207.5h17.3M139.3 211v25M137.2 239.5h10.3"/>
</g>
<g fill="#000" stroke="#000" stroke-width=".25">
<path d="M149.6 39.9l3.5-.6v1.2zM190.1 39.3l3.5 .6-3.5 .6zM138.9 49.7l.6 3.6h-1.2zM138.3 78.3h1.2l-.6 3.5zM58.3 97.9l3.4-.6v1.2zM86.7 97.3l3.6 .6-3.6 .6zM249.7 97.5l3.5-.5v1.1zM278.2 97l3.5 .5-3.5 .6zM139.4 108.3l.6 3.4h-1.2zM292 108l.6 3.4h-1.2zM259.5 151.9l3.3-1.3-2.7 2.3zM259.9 144.3l2.8 2.3-3.4-1.2z"/>
<path d="M269.7 146.5l2.7-2.3 .6 1zM269.8 150.5l3.3 1.2-.5 1.1zM138.8 185.4h1.2l-.6 3.5zM291.4 185.7h1.2l-.6 3.5zM139.3 207.5l.6 3.5h-1.2zM138.7 236h1.2l-.6 3.5z"/>
</g>
<text font-size="7" x="289" y="270.6">Fixed Head Block</text>
<g font-size="4.9">
<text x="168.9" y="38.5">22</text>
<text x="137.4" y="68.6" transform="rotate(-90 137.4 68.6)">16</text>
<text x="71.4" y="96.5">16</text>
<text x="141.5" y="97.3">M4 x 0.7mm</text>
<text x="262.8" y="96.1">16</text>
<text x="208.6" y="120.2">M3 x 0.5 mm</text>
<text x="229.6" y="126.3" transform="rotate(29 229.6 126.3)">Ø4.08</text>
<text x="106.1" y="137.2">M3 x 0.5 mm</text>
<text x="137.9" y="154.2" transform="rotate(-90 137.9 154.2)">40.31</text>
<text x="290.6" y="153.2" transform="rotate(-90 290.6 153.2)">40.6</text>
<text x="102.4" y="160.4">4mm hole</text>
<text x="242.2" y="161.2" transform="rotate(-31 242.2 161.2)">Ø4</text>
<text x="174.6" y="196">M4 x 0.7mm</text>
<text x="75.6" y="200.2">M4 x 0.7mm</text>
<text x="237" y="202.7">M4 x 0.7mm</text>
<text x="137.9" y="226.4" transform="rotate(-90 137.9 226.4)">16</text>
<text x="289" y="248.5">Laminar Res</text>
<text x="331.7" y="248.5">8/22/26</text>
<text x="239.6" y="269.5">Aluminum 7075 T6</text>
<text x="399.1" y="285.7">1/1</text>
</g>
<g font-size="3.5">
<text x="39" y="8.8">1</text>
<text x="89" y="8.8">2</text>
<text x="139" y="8.8">3</text>
<text x="189" y="8.8">4</text>
<text x="239" y="8.8">5</text>
<text x="289" y="8.8">6</text>
<text x="339" y="8.8">7</text>
<text x="389" y="8.8">8</text>
<text x="16.3" y="30.2">A</text>
<text x="411.3" y="30.2">A</text>
<text x="16.3" y="78">B</text>
<text x="411.3" y="78">B</text>
<text x="16.2" y="125.9">C</text>
<text x="411.2" y="125.9">C</text>
<text x="16.2" y="173.7">D</text>
<text x="411.2" y="173.7">D</text>
<text x="16.3" y="221.6">E</text>
<text x="411.3" y="221.6">E</text>
<text x="16.4" y="269.4">F</text>
<text x="411.4" y="269.4">F</text>
<text x="39" y="290.8">1</text>
<text x="89" y="290.8">2</text>
<text x="139" y="290.8">3</text>
<text x="189" y="290.8">4</text>
<text x="239" y="290.8">5</text>
<text x="289" y="290.8">6</text>
<text x="339" y="290.8">7</text>
<text x="389" y="290.8">8</text>
</g>
<g font-size="2.5">
<text x="231" y="242.9">Dept.</text>
<text x="255" y="242.9">Technical reference</text>
<text x="289" y="242.9">Created by</text>
<text x="350" y="242.9">Approved by</text>
<text x="289" y="252.8">Document type</text>
<text x="350" y="252.8">Document status</text>
<text x="289" y="262.9">Title</text>
<text x="350" y="262.9">DWG No.</text>
<text x="350" y="279.9">Rev.</text>
<text x="360" y="279.9">Date of issue</text>
<text x="396" y="279.9">Sheet</text>
</g>
</svg>
